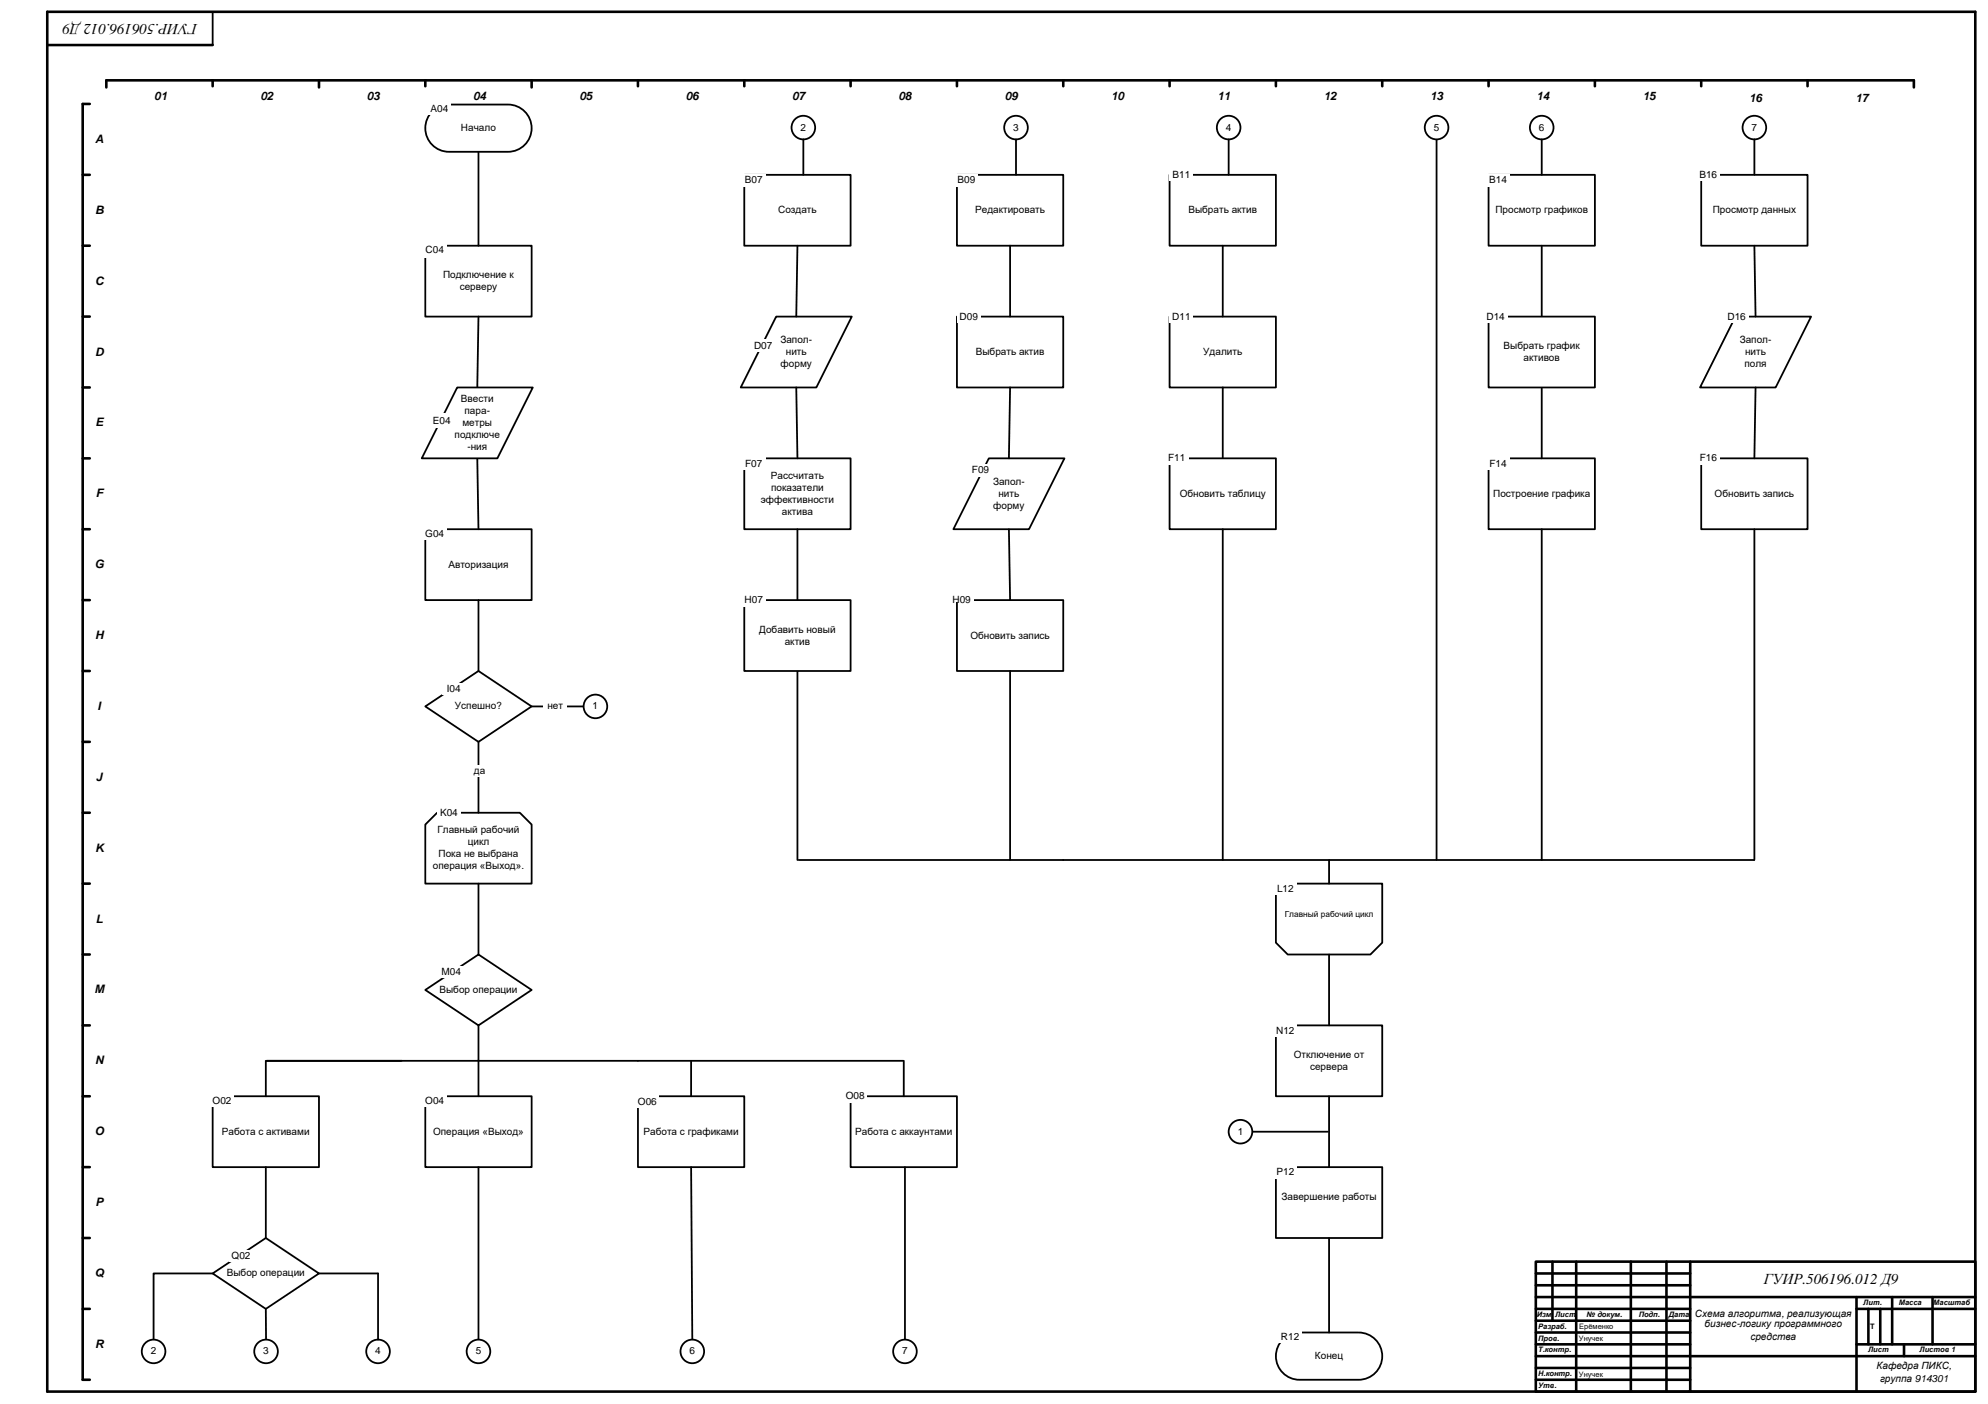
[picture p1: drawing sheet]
<svg xmlns="http://www.w3.org/2000/svg" width="841mm" height="594mm" viewBox="0 0 841 594" stroke-linecap="round" stroke-linejoin="round" font-family="sans-serif">
<path d="M180 299l22.5-15 22.5 15-22.5 15z" fill="none" stroke="#000" stroke-width=".76"/>
<path d="M180 104h45v30h-45z" fill-rule="evenodd" fill="#fff"/>
<path d="M90 5.1v14M180 104h45v30h-45z" fill="none" stroke="#000" stroke-width=".76"/>
<g fill="none" stroke="#000" stroke-width="1.1">
<path d="M20 5h816v584h-816zM20 19.1h70M45 37v-3h765v3M90 34v2.5M135 34v3M180 34v2.5M225 34v3M270 34v2.5M315 34v2.5M360 34v2.5M405 34v2.5M495 34v2.5"/>
<path d="M540 34v2.5M585 34v2.5M630 34v2.5M675 34v2.5M720 34v2.5M765 34v2.5M38 44h-3v540h3M35 74h3M35 104h3M35 134h3M35 164h3M35 194h3"/>
<path d="M35 224h3M35 254h3M35 284h3M35 314h3M35 344h3M35 374h3M35 404h3M35 434h3M35 464h3M35 494h3M35 524h3M650 534h186v55h-186z"/>
<path d="M650 539h65.3M657 534v25M667.1 534v55M690.2 534v55M705.3 534v55M715.3 534v55M35 554h3M650 549h186M650 559h65.3M650 554h65.3M650 544h65.3M785.7 554h50.3"/>
<path d="M785.7 549v40M790.8 554v15M795.8 554v15M800.8 549v20M817.9 549v20M650 564h65.3M650 569h65.3M650 574h186M650 579h65.3M785.7 569h50.3M805.8 569v5M650 584h65.3"/>
</g>
<path d="M183.4 46.8l3-1.9 2.3-.6 26.3-.1a10 10 0 0 1 10 10.1 10 10 0 0 1-10 10h-25a10 10 0 0 1-9.3-6.5 10 10 0 0 1 2.7-11z" fill-rule="evenodd" fill="#fff"/>
<path d="M183.4 46.8l3-1.9 2.3-.6 26.3-.1a10 10 0 0 1 10 10.1 10 10 0 0 1-10 10h-25a10 10 0 0 1-9.3-6.5 10 10 0 0 1 2.7-11z" fill="none" stroke="#000" stroke-width=".76"/>
<path d="M180 224h45v30h-45z" fill-rule="evenodd" fill="#fff"/>
<path d="M202 194l.5 30M180 224h45v30h-45zM202.5 254v30" fill="none" stroke="#000" stroke-width=".76"/>
<path d="M180 419l22.5-15 22.5 15-22.5 15z" fill-rule="evenodd" fill="#fff"/>
<path d="M180 419l22.5-15 22.5 15-22.5 15z" fill="none" stroke="#000" stroke-width=".76"/>
<path d="M180 349l5-5h35l5 5v25h-45z" fill-rule="evenodd" fill="#fff"/>
<path d="M202.5 64.3v39.7M202.5 134l-.5 30M202.5 314v30M180 349l5-5h35l5 5v25h-45zM202.5 374v30" fill="none" stroke="#000" stroke-width=".76"/>
<path d="M450 34v2.5" fill="none" stroke="#000" stroke-width="1.1"/>
<path d="M193.5 164h32l-15 30h-32z" fill-rule="evenodd" fill="#fff"/>
<path d="M193.5 164h32l-15 30h-32z" fill="none" stroke="#000" stroke-width=".76"/>
<path d="M181 43.8h10v5h-10z" fill-rule="evenodd" fill="#fff"/>
<path d="M113 449h157z" fill="none" stroke="#000" stroke-width=".76"/>
<path d="M90 464h45v30h-45z" fill-rule="evenodd" fill="#fff"/>
<path d="M90 464h45v30h-45z" fill="none" stroke="#000" stroke-width=".76"/>
<path d="M180 464h45v30h-45z" fill-rule="evenodd" fill="#fff"/>
<path d="M180 464h45v30h-45z" fill="none" stroke="#000" stroke-width=".76"/>
<path d="M270 464h45v30h-45z" fill-rule="evenodd" fill="#fff"/>
<path d="M202.5 434v15M170 449h-57.5v15M270 464h45v30h-45z" fill="none" stroke="#000" stroke-width=".76"/>
<path d="M540 434h45v30h-45z" fill-rule="evenodd" fill="#fff"/>
<path d="M540 434h45v30h-45z" fill="none" stroke="#000" stroke-width=".76"/>
<g fill="#fff">
<path d="M179 103h10v6h-10z" fill-rule="evenodd"/>
<path d="M182 175h10v6h-10z" fill-rule="evenodd"/>
<path d="M179 223.5h10v5h-10z" fill-rule="evenodd"/>
<path d="M187 289h10v5h-10z" fill-rule="evenodd"/>
<path d="M185 341h10v6h-10z" fill-rule="evenodd"/>
<path d="M186 409h10v5h-10z" fill-rule="evenodd"/>
<path d="M89 463.5h10v5h-10z" fill-rule="evenodd"/>
<path d="M179 463.5h10v5h-10z" fill-rule="evenodd"/>
<path d="M90 539l22.5-15 22.5 15-22.5 15z" fill-rule="evenodd"/>
</g>
<path d="M112.5 494v30M90 539l22.5-15 22.5 15-22.5 15zM90 539h-25v30M112.5 554l.1 13" fill="none" stroke="#000" stroke-width=".76"/>
<circle cx="65" cy="572" r="5" fill="#fff"/>
<circle cx="65" cy="572" r="5" fill="none" stroke="#000" stroke-width=".76"/>
<circle cx="112.6" cy="572" r="5" fill="#fff"/>
<circle cx="112.6" cy="572" r="5" fill="none" stroke="#000" stroke-width=".76"/>
<path d="M315 74h45v30h-45z" fill-rule="evenodd" fill="#fff"/>
<path d="M315 74h45v30h-45z" fill="none" stroke="#000" stroke-width=".76"/>
<path d="M405 74h45v30h-45z" fill-rule="evenodd" fill="#fff"/>
<path d="M405 74h45v30h-45zM270 449h112.3M292.5 449v15" fill="none" stroke="#000" stroke-width=".76"/>
<circle cx="340" cy="54" r="5" fill="#fff"/>
<circle cx="340" cy="54" r="5" fill="none" stroke="#000" stroke-width=".76"/>
<circle cx="430" cy="54" r="5" fill="#fff"/>
<g fill="none" stroke="#000" stroke-width=".76">
<path d="M340 59v15M430 59v15"/>
<circle cx="430" cy="54" r="5"/>
</g>
<path d="M328.5 134h32l-15 30h-32z" fill-rule="evenodd" fill="#fff"/>
<path d="M328.5 134h32l-15 30h-32z" fill="none" stroke="#000" stroke-width=".76"/>
<path d="M315 194h45v30h-45z" fill-rule="evenodd" fill="#fff"/>
<path d="M315 194h45v30h-45z" fill="none" stroke="#000" stroke-width=".76"/>
<path d="M405 134h45v30h-45z" fill-rule="evenodd" fill="#fff"/>
<path d="M405 134h45v30h-45z" fill="none" stroke="#000" stroke-width=".76"/>
<path d="M495 134h45v30h-45z" fill-rule="evenodd" fill="#fff"/>
<path d="M337.5 104l-.5 30M427.5 104v30M495 134h45v30h-45zM337 164l.5 30" fill="none" stroke="#000" stroke-width=".76"/>
<path d="M418.5 194h32l-15 30h-32z" fill-rule="evenodd" fill="#fff"/>
<path d="M418.5 194h32l-15 30h-32z" fill="none" stroke="#000" stroke-width=".76"/>
<path d="M405 254h45v30h-45z" fill-rule="evenodd" fill="#fff"/>
<path d="M427.5 164l-.5 30M517.5 164v30M337.5 224v140M427 224l.5 30M405 254h45v30h-45zM427.5 284v80" fill="none" stroke="#000" stroke-width=".76"/>
<circle cx="652.5" cy="54" r="5" fill="#fff"/>
<circle cx="652.5" cy="54" r="5" fill="none" stroke="#000" stroke-width=".76"/>
<path d="M630 74h45v30h-45z" fill-rule="evenodd" fill="#fff"/>
<path d="M652.5 59v15M630 74h45v30h-45z" fill="none" stroke="#000" stroke-width=".76"/>
<path d="M630 194h45v30h-45z" fill-rule="evenodd" fill="#fff"/>
<path d="M652.5 104v30M652.5 164v30M630 194h45v30h-45zM652.5 224v140" fill="none" stroke="#000" stroke-width=".76"/>
<path d="M540 494h45v30h-45z" fill-rule="evenodd" fill="#fff"/>
<path d="M540 494h45v30h-45z" fill="none" stroke="#000" stroke-width=".76"/>
<path d="M542.5 567.4l2.8-2.2 3.4-1.1 26.3-.1a10 10 0 0 1 10 10 10 10 0 0 1-10 10h-25a10 10 0 0 1-9.1-5.9 10 10 0 0 1 1.6-10.7z" fill-rule="evenodd" fill="#fff"/>
<path d="M562.5 464v30M562.5 524v40M542.5 567.4l2.8-2.2 3.4-1.1 26.3-.1a10 10 0 0 1 10 10 10 10 0 0 1-10 10h-25a10 10 0 0 1-9.1-5.9 10 10 0 0 1 1.6-10.7z" fill="none" stroke="#000" stroke-width=".76"/>
<g fill="#fff">
<path d="M404 73.5h10v5.5h-10z" fill-rule="evenodd"/>
<path d="M405 131.3h10v5.5h-10z" fill-rule="evenodd"/>
<path d="M402 253.2h10v1.6h-10z" fill-rule="evenodd"/>
<path d="M314 73.5h10v5.5h-10z" fill-rule="evenodd"/>
<path d="M318 143.5h10v5.5h-10z" fill-rule="evenodd"/>
<path d="M314 193.5h10v5.5h-10z" fill-rule="evenodd"/>
<path d="M539 373.5h10v5.5h-10z" fill-rule="evenodd"/>
<path d="M539 433.5h10v5.5h-10z" fill-rule="evenodd"/>
<path d="M539 493.5h10v5.5h-10z" fill-rule="evenodd"/>
<path d="M269 463.5h10v5.5h-10z" fill-rule="evenodd"/>
</g>
<path d="M608 52v312M202.5 494v73" fill="none" stroke="#000" stroke-width=".76"/>
<circle cx="608" cy="54" r="5" fill="#fff"/>
<circle cx="608" cy="54" r="5" fill="none" stroke="#000" stroke-width=".76"/>
<path d="M540 374h45v25l-5 5h-35l-5-5z" fill-rule="evenodd" fill="#fff"/>
<path d="M540 374h45v25l-5 5h-35l-5-5zM562.5 404v30" fill="none" stroke="#000" stroke-width=".76"/>
<g fill="#fff">
<path d="M539 373.5h10v5.5h-10z" fill-rule="evenodd"/>
<circle cx="202.5" cy="572" r="5"/>
</g>
<circle cx="202.5" cy="572" r="5" fill="none" stroke="#000" stroke-width=".76"/>
<g fill="#fff">
<path d="M629 73.5h10v5.5h-10z" fill-rule="evenodd"/>
<path d="M629 193.5h10v5.5h-10z" fill-rule="evenodd"/>
</g>
<path d="M202.5 449v15" fill="none" stroke="#000" stroke-width=".76"/>
<g fill="#fff">
<path d="M97 529h10v5h-10z" fill-rule="evenodd"/>
<path d="M541 563.5h10v5h-10z" fill-rule="evenodd"/>
</g>
<path d="M225 299h22" fill="none" stroke="#000" stroke-width=".76"/>
<circle cx="252" cy="299" r="5" fill="#fff"/>
<g fill="none" stroke="#000" stroke-width=".76">
<path d="M338 364h404.4M562.5 364v10M530 479h32"/>
<circle cx="252" cy="299" r="5"/>
</g>
<circle cx="525" cy="479" r="5" fill="#fff"/>
<circle cx="525" cy="479" r="5" fill="none" stroke="#000" stroke-width=".76"/>
<g fill="#fff">
<path d="M198 324h10v5h-10z" fill-rule="evenodd"/>
<path d="M230 296.5h10v5h-10z" fill-rule="evenodd"/>
<path d="M315 254h45v30h-45z" fill-rule="evenodd"/>
</g>
<path d="M315 254h45v30h-45z" fill="none" stroke="#000" stroke-width=".76"/>
<path d="M630 134h45v30h-45z" fill-rule="evenodd" fill="#fff"/>
<path d="M630 134h45v30h-45z" fill="none" stroke="#000" stroke-width=".76"/>
<g fill="#fff">
<path d="M628 131.3h10v5.5h-10z" fill-rule="evenodd"/>
<path d="M360 464h45v30h-45z" fill-rule="evenodd"/>
</g>
<path d="M360 464h45v30h-45zM292.5 494l.5 73" fill="none" stroke="#000" stroke-width=".76"/>
<circle cx="293" cy="572" r="5" fill="#fff"/>
<g fill="none" stroke="#000" stroke-width=".76">
<path d="M383 494v73"/>
<circle cx="293" cy="572" r="5"/>
</g>
<circle cx="383" cy="572" r="5" fill="#fff"/>
<g fill="none" stroke="#000" stroke-width=".76">
<path d="M382.5 449v15"/>
<circle cx="383" cy="572" r="5"/>
</g>
<circle cx="742.5" cy="54" r="5" fill="#fff"/>
<circle cx="742.5" cy="54" r="5" fill="none" stroke="#000" stroke-width=".76"/>
<path d="M720 74h45v30h-45z" fill-rule="evenodd" fill="#fff"/>
<path d="M742.5 59v15M720 74h45v30h-45z" fill="none" stroke="#000" stroke-width=".76"/>
<path d="M734.5 134h32l-15 30h-32z" fill-rule="evenodd" fill="#fff"/>
<path d="M742.5 104l.5 30M734.5 134h32l-15 30h-32z" fill="none" stroke="#000" stroke-width=".76"/>
<path d="M720 194h45v30h-45z" fill-rule="evenodd" fill="#fff"/>
<path d="M743 164l-.5 30M720 194h45v30h-45zM742.5 224v140" fill="none" stroke="#000" stroke-width=".76"/>
<g fill="#fff">
<path d="M730 131.3h10v5.5h-10z" fill-rule="evenodd"/>
<path d="M718 71.3h10v5.5h-10z" fill-rule="evenodd"/>
<path d="M718 191.3h10v5.5h-10z" fill-rule="evenodd"/>
<path d="M357 461.2h10v5.5h-10z" fill-rule="evenodd"/>
<path d="M314 251.3h10v5.5h-10z" fill-rule="evenodd"/>
<path d="M495 74h45v30h-45z" fill-rule="evenodd"/>
</g>
<path d="M495 74h45v30h-45z" fill="none" stroke="#000" stroke-width=".76"/>
<circle cx="520" cy="54" r="5" fill="#fff"/>
<g fill="none" stroke="#000" stroke-width=".76">
<path d="M520 59v15M517.5 104v30"/>
<circle cx="520" cy="54" r="5"/>
</g>
<g fill="#fff">
<path d="M495 71.3h10v5.5h-10z" fill-rule="evenodd"/>
<path d="M495 131.3h10v5.5h-10z" fill-rule="evenodd"/>
<circle cx="160" cy="572" r="5"/>
</g>
<g fill="none" stroke="#000" stroke-width=".76">
<path d="M135 539h25zM160 539v28"/>
<circle cx="160" cy="572" r="5"/>
</g>
<g fill="#fff">
<path d="M410 196.2h10v5.6h-10z" fill-rule="evenodd"/>
<path d="M495 194h45v30h-45z" fill-rule="evenodd"/>
</g>
<path d="M495 194h45v30h-45z" fill="none" stroke="#000" stroke-width=".76"/>
<path d="M493 191.3h10v5.5h-10z" fill-rule="evenodd" fill="#fff"/>
<path d="M517.5 224v140" fill="none" stroke="#000" stroke-width=".76"/>
<g font-size="6.3">
<text x="83.4" y="10.1" transform="rotate(-180 83.4 10.1)">ГУИР.506196.012 Д9</text>
<text x="746.5" y="543.4">ГУИР.506196.012 Д9</text>
</g>
<g font-size="4.9">
<text x="65.3" y="42.5">01</text>
<text x="110.3" y="42.5">02</text>
<text x="155.3" y="42.5">03</text>
<text x="200.3" y="42.5">04</text>
<text x="245.3" y="42.5">05</text>
<text x="290.3" y="42.5">06</text>
<text x="335.3" y="42.5">07</text>
<text x="380.3" y="42.5">08</text>
<text x="425.3" y="42.5">09</text>
<text x="470.3" y="42.5">10</text>
<text x="515.3" y="42.5">11</text>
<text x="560.3" y="42.5">12</text>
<text x="605.3" y="42.5">13</text>
<text x="650.3" y="42.5">14</text>
<text x="695.3" y="42.5">15</text>
<text x="740.3" y="43">16</text>
<text x="785.3" y="43">17</text>
<text x="40.2" y="60.5">A</text>
<text x="40.2" y="90.5">B</text>
<text x="40.2" y="120.5">C</text>
<text x="40.2" y="150.5">D</text>
<text x="40.4" y="180.5">E</text>
<text x="40.5" y="210.5">F</text>
<text x="40.1" y="240.5">G</text>
<text x="40.2" y="270.5">H</text>
<text x="41.3" y="300.5">I</text>
<text x="40.6" y="330.5">J</text>
<text x="40.2" y="360.5">K</text>
<text x="40.5" y="390.5">L</text>
<text x="39.9" y="420.5">M</text>
<text x="40.2" y="450.5">N</text>
<text x="40.1" y="480.5">O</text>
<text x="40.4" y="510.5">P</text>
<text x="40.1" y="540.5">Q</text>
<text x="40.2" y="570.5">R</text>
</g>
<g font-size="4.2">
<text x="182.2" y="47.5">A04</text>
<text x="195.1" y="55.5">Начало</text>
<text x="338.8" y="55.3">2</text>
<text x="428.8" y="55.3">3</text>
<text x="518.8" y="55.3">4</text>
<text x="606.8" y="55.3">5</text>
<text x="651.3" y="55.3">6</text>
<text x="741.3" y="55.3">7</text>
<text x="315.2" y="77.5">B07</text>
<text x="405.2" y="77.5">B09</text>
<text x="496.2" y="75.3">B11</text>
<text x="630.2" y="77.5">B14</text>
<text x="719.2" y="75.3">B16</text>
<text x="329.3" y="90.3">Создать</text>
<text x="412.7" y="90.3">Редактировать</text>
<text x="503" y="90.3">Выбрать актив</text>
<text x="632.9" y="90.3">Просмотр графиков</text>
<text x="724.9" y="90.3">Просмотр данных</text>
<text x="180.1" y="107.3">C04</text>
<text x="187.5" y="117.7">Подключение к</text>
<text x="194.5" y="122.8">серверу</text>
<text x="406.1" y="135.3">D09</text>
<text x="496.1" y="135.3">D11</text>
<text x="629.1" y="135.3">D14</text>
<text x="731.1" y="135.3">D16</text>
<text x="319.1" y="147.5">D07</text>
<text x="330.3" y="145.2">Запол-</text>
<text x="636.4" y="147.7">Выбрать график</text>
<text x="736.3" y="145.2">Запол-</text>
<text x="330.4" y="155.3">форму</text>
<text x="332.6" y="150.3">нить</text>
<text x="413" y="150.3">Выбрать актив</text>
<text x="509.3" y="150.3">Удалить</text>
<text x="644.8" y="152.8">активов</text>
<text x="738.3" y="155.3">поля</text>
<text x="738.6" y="150.3">нить</text>
<text x="195.1" y="170.1">Ввести</text>
<text x="183.2" y="179.3">E04</text>
<text x="196.6" y="175.2">пара-</text>
<text x="192.4" y="185.3">подключе</text>
<text x="195.7" y="180.3">метры</text>
<text x="197.8" y="190.4">-ния</text>
<text x="315.4" y="197.5">F07</text>
<text x="494.4" y="195.3">F11</text>
<text x="630.4" y="197.5">F14</text>
<text x="719.4" y="195.3">F16</text>
<text x="326.3" y="202.6">Рассчитать</text>
<text x="411.4" y="200.3">F09</text>
<text x="326.4" y="207.7">показатели</text>
<text x="420.3" y="205.2">Запол-</text>
<text x="322" y="212.8">эффективности</text>
<text x="420.4" y="215.3">форму</text>
<text x="422.6" y="210.3">нить</text>
<text x="499.3" y="210.3">Обновить таблицу</text>
<text x="632" y="210.3">Построение графика</text>
<text x="725.7" y="210.3">Обновить запись</text>
<text x="330.9" y="217.9">актива</text>
<text x="180" y="227.3">G04</text>
<text x="189.8" y="240.3">Авторизация</text>
<text x="315.1" y="255.3">H07</text>
<text x="403.1" y="255.3">H</text>
<text x="406.2" y="255.3">09</text>
<text x="321.4" y="267.7">Добавит</text>
<text x="337.9" y="267.7">ь новый</text>
<text x="332.1" y="272.8">акт</text>
<text x="338.3" y="272.8">ив</text>
<text x="410.7" y="270.3">Обновить запись</text>
<text x="189.1" y="292.8">I04</text>
<text x="192.6" y="300.3">Успешно?</text>
<text x="231.7" y="300.3">нет</text>
<text x="250.8" y="300.3">1</text>
<text x="200.6" y="327.8">д</text>
<text x="203.1" y="327.8">а</text>
<text x="186.2" y="345.3">K04</text>
<text x="185.1" y="352.7">Главный рабочий</text>
<text x="197.9" y="357.7">цикл</text>
<text x="185.6" y="362.8">Пока не выбрана</text>
<text x="183.2" y="367.9">операция «Выход».</text>
<text x="540.5" y="377.5">L12</text>
<text x="186.9" y="412.8">M04</text>
<text x="186" y="420.3">Выбор операции</text>
<text x="540.1" y="437.5">N12</text>
<text x="547.6" y="447.7">Отключение от</text>
<text x="554.4" y="452.8">сервера</text>
<text x="90" y="467.3">O02</text>
<text x="180" y="467.3">O04</text>
<text x="270" y="467.5">O06</text>
<text x="358" y="465.3">O08</text>
<text x="93.9" y="480.3">Работа с активами</text>
<text x="183.3" y="480.3">Операция «Выход»</text>
<text x="272.3" y="480.3">Работа с графиками</text>
<text x="361.9" y="480.3">Работа с аккаунтами</text>
<text x="523.8" y="480.3">1</text>
<text x="540.2" y="497.5">P12</text>
<text x="542.3" y="507.7">Завершение работы</text>
<text x="98" y="532.8">Q02</text>
<text x="96" y="540.3">Выбор операции</text>
<text x="717.4" y="557.6">Схема алгоритма, реализующая</text>
<text x="721.4" y="561.9">бизнес-логику программного</text>
<text x="542.1" y="567.3">R12</text>
<text x="740.8" y="567.1">средства</text>
<text x="63.8" y="573.3">2</text>
<text x="111.4" y="573.3">3</text>
<text x="158.8" y="573.3">4</text>
<text x="201.3" y="573.3">5</text>
<text x="291.8" y="573.3">6</text>
<text x="381.8" y="573.3">7</text>
<text x="556.5" y="575.3">Конец</text>
<text x="794.2" y="579.6">Кафедра ПИКС,</text>
<text x="795.7" y="585.1">группа 914301</text>
</g>
<text font-size="3.5" x="543.8" y="387.9">Главный рабочий цикл</text>
<g font-size="3.2">
<text x="650.4" y="557.5">Изм</text>
<text x="658.2" y="557.5">Лист</text>
<text x="671.5" y="557.5">№ докум.</text>
<text x="693.5" y="557.5">Подп.</text>
<text x="706.3" y="557.5">Дата</text>
<text x="788.6" y="552.5">Лит.</text>
<text x="803.6" y="552.5">Масса</text>
<text x="818.2" y="552.5">Масштаб</text>
<text x="651" y="562.5">Разраб.</text>
<text x="668.4" y="562.7">Ерёменко</text>
<text x="791.5" y="562.5">Т</text>
<text x="651" y="567.5">Пров.</text>
<text x="668.2" y="567.7">Унучек</text>
<text x="651" y="572.5">Т.контр.</text>
<text x="790.6" y="572.5">Лист</text>
<text x="812.4" y="572.5">Листов 1</text>
<text x="651" y="582.5">Н.контр.</text>
<text x="651" y="587.5">Утв.</text>
<text x="668.2" y="582.7">Унучек</text>
</g>
</svg>
